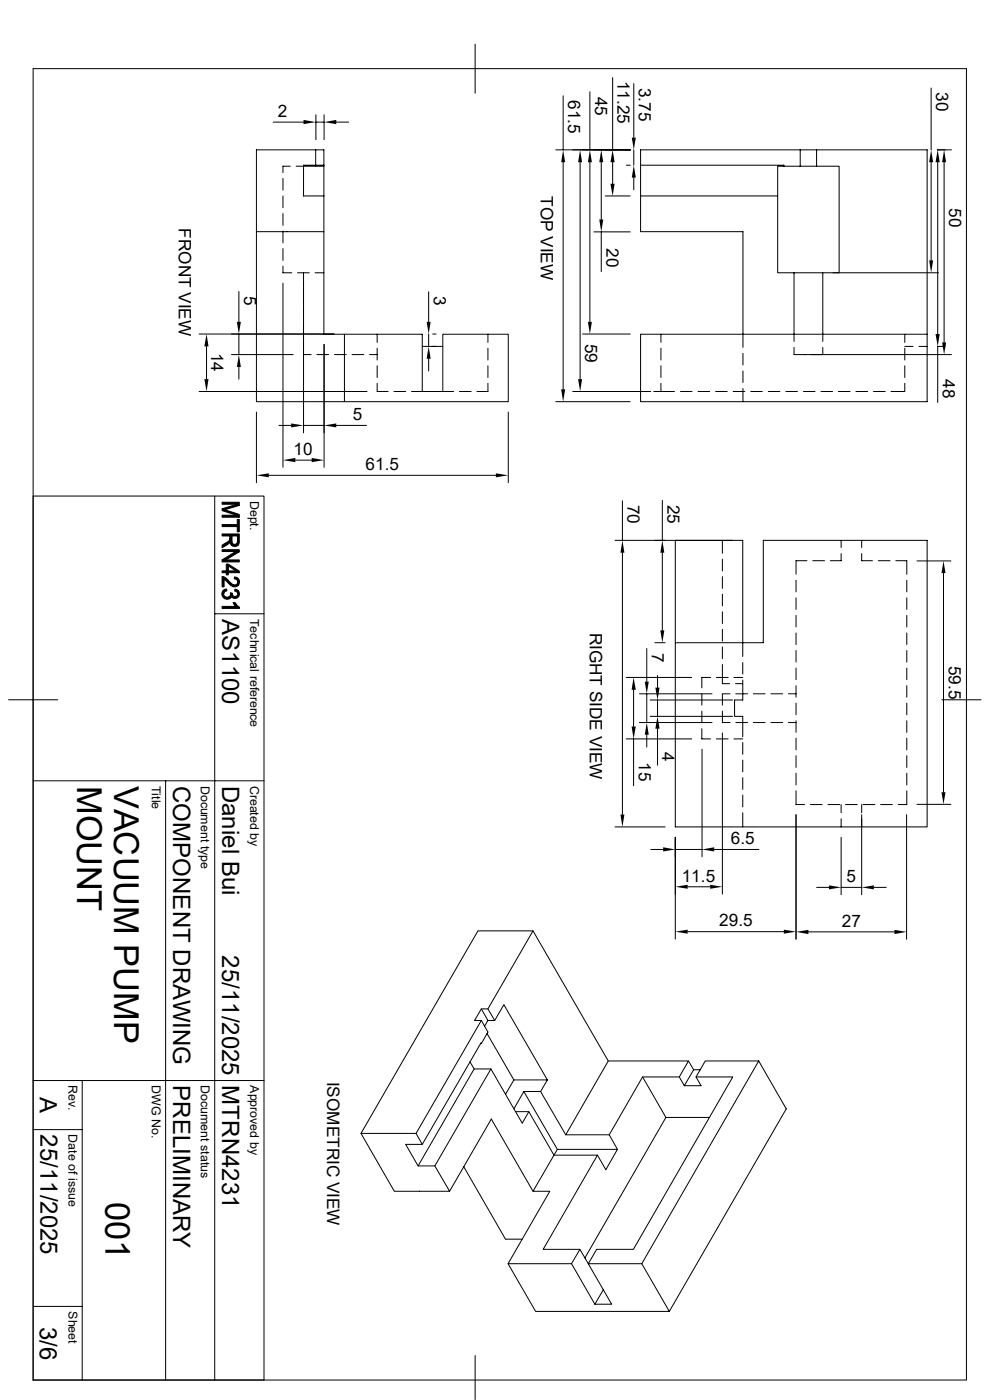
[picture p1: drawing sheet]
<svg xmlns="http://www.w3.org/2000/svg" width="210mm" height="297mm" viewBox="0 0 210 297" stroke-linecap="round" stroke-linejoin="round" font-family="sans-serif">
<g fill="none" stroke="#000" stroke-width=".21">
<path d="M7 14.6h198v278.2h-198zM100.8 9.4v10.4M125.1 19.5v12.3M130 16.5v15.3M134.5 17.7v11.5M197.5 18.7v13.1M58 25.9h6.4M60 37.8v2.5M61.6 35.3h-1.6v1.3M62.8 35.3h5.9M67 31.8v3.5M67 24.3v5.3"/>
<path d="M67 25.9h1.7M68.7 35.1v-3.3h-14.3v17.3h14.3v-7.5M68.7 35.1v6.5M68.7 35.1h-4.3v6.5h4.3M68.7 24.3v5.3M71.3 25.9h2.7M117.9 31.8h15.8M119.5 20.3v11.5M119.5 34.4v48.2M123.1 34.4v46M125.1 34.4v33.9M127.6 34.4v12.2"/>
<path d="M130 34.4v4.6M132.9 35.1h.8M134.5 31.8v3.3M134.5 37.7v2.6M135.9 35.1h30.4v.2h3.5M166.3 35.3h-1.3v6.3M169.8 31.8v3.5M173.2 31.8v3.5h-3.4M173.2 35.3h4.8v22.6h-3.5M197.5 34.4v20.8M198.9 31.8h2.9M198.9 34.4v36.5"/>
<path d="M200.3 34.4v38.2M54.4 49.1v36.1h18.7M60 41.6v2.5M60 45.3v2.5M60 49v2.5M60 52.7v2.5M60 56.5v1.4h1.9M63.1 57.9h2.5M64.4 57.9v33.9M66.8 57.9h1.9M68.7 49.1v21.8h20.9v12.2h4.3v-12.2h13.9v14.3h-34.7v-14.3M126 49.2h7.7"/>
<path d="M127.6 49.2v8.4M128.4 41.6h5.3M135.9 41.6v-9.8h60.8v53.4h-60.8v-14.3h60.8M165 41.6h-29.1v7.5h21.7v24.6M165 41.6v16.3h3.4M168.4 57.9h6.1v14.5M168.4 57.9v14.5M176.7 57.9h22.4M43.8 73.5v6.9M49.1 75.2h13.1M50.7 61.8v6.5M50.7 70.9v4.3"/>
<path d="M50.7 77.9v2.5M60 60.1v39M64.4 75.2h1.6M67.2 75.2h2.5M68.7 73.1v26M70.9 70.9h-28.7M71 75.2h2.4M74.7 75.2h2.5M78.4 75.2h1.6M80 70.9v1.7M80 73.9v2.5M80 77.6v2.5"/>
<path d="M89.6 73.5h4.3M90.9 61.9v6.4M90.9 70.9v2.6M90.9 76.1v2.6M91.8 70.9h.7M103.5 70.9v1.7M103.5 73.9v2.5M103.5 77.6v2.5M123.6 70.9h10.1M140.2 70.9v1.7M140.2 73.9v2.5M140.2 77.6v2.5"/>
<path d="M157.6 75v2.4M157.6 78.7v2.5M168.4 73.7v1.5h33.4M174.5 73.7v1.5M191.9 73.5h1.8M191.9 70.9v1.7M191.9 73.9v2.5M191.9 77.6v2.5M194.9 73.5h1.8M198.9 73.5h1.6M198.9 73.5v11.9M42.2 83.1h35.7"/>
<path d="M54.4 87.4v15M59.2 90.3h2.6M62.7 97.6h3.4M64.4 90.3h4.3M71.3 90.3h6.5M80 81.3v1.8h2.3M83.6 83.1h2.5M87.3 83.1h2.3M93.9 83.1h2.3M97.5 83.1h2.4M103.5 81.3v1.8h-2.3M107.8 87.4v15"/>
<path d="M117.9 85.2h15.8M121.5 83.1h16.5M138.7 83.1h4.4M140.2 81.3v1.8M144.4 83.1h2.4M148.1 83.1h2.4M151.8 83.1h2.5M155.5 83.1h2.5M157.6 82.4v2.8M159.3 83.1h2.4M163 83.1h2.4M166.7 83.1h2.5"/>
<path d="M170.4 83.1h2.5M174.2 83.1h2.4M177.8 83.1h2.5M181.6 83.1h2.5M185.3 83.1h2.5M191.9 81.3v1.8h-2.9M7 105.2h49v187.6h-49M45.6 105.2v187.6M57 100.8h48.2M130.5 114.6h24.9M132 106.3v8.3M132 117.3v55.5"/>
<path d="M140.5 106.2v8.4M140.5 117.3v16.4M153.2 114.6v2.8M153.2 118.6v2.5M161.9 114.6h34.8v60.8h-53.4v-39h18.6zM171.2 119h-2.3v2.8M172.4 119h2.5M178.4 114.6v1.6M178.4 117.4v1.6h-2.3M182.8 114.6v1.6M182.8 117.4v1.6h2.3M186.3 119h2.5"/>
<path d="M190 119h2.4v2.8M194.5 119h7.2M45.6 130.2h10.4M137.2 137.6v7M138.9 136.4h2.2M143.3 136.4v-21.8h14.3v24.7M153.2 122.3v2.5M153.2 126.1v2.5M153.2 129.8v2.5M153.2 133.5v2.5M153.2 137.2v2.5M168.9 123.1v2.5"/>
<path d="M168.9 126.8v2.5M168.9 130.6v2.4M168.9 134.3v2.4M168.9 138v2.5M192.4 123.1v2.5M192.4 126.8v2.5M192.4 130.6v2.4M192.4 134.3v2.4M192.4 138v2.5M200.2 121.6v46.5M1.8 148.5h10.4M132.8 156.8h13.9"/>
<path d="M132.8 143.7h13.9M134.4 146.3v7.8M134.4 156.8v9.9M135.6 147.2h15.4M135.6 153.3h15.4M137.2 147.2v6.1M137.2 155.9v2.6M137.9 148.5h17.5M137.9 152h17.5M139.5 143.3v2.6M139.5 148.5v3.5M139.5 154.6v7.7"/>
<path d="M148.9 147.2v2.4M148.9 150.9v2.4M148.9 154.6v2.2h1.8M148.9 159v22.8M150.7 143.7h-1.8v2.2M152 156.8h2.5M152 143.7h2.5M153.2 155.5v34.2M153.2 141v4h1.6M153.2 150.9v2.4h1.7M154.9 147.2h-1.7v2.4M155.7 156.8h1.9"/>
<path d="M155.7 143.7h1.9M156 145h1.6M156.1 147.2h2.5M156.1 153.3h2.5M157.6 144.3v4.2h-1.8v3.5h1.8v4.3M157.6 140.5v2.5M157.6 157.5v2.5M159.8 147.2h2.5M159.8 153.3h2.5M163.5 147.2h2.5M163.5 153.3h2.5M167.3 147.2h1.6"/>
<path d="M167.3 153.3h1.6M168.9 141.7v2.5M168.9 145.5v2.4M168.9 149.2v2.4M168.9 152.9v2.5M168.9 156.6v2.5M192.4 141.7v2.5M192.4 145.5v2.4M192.4 149.2v2.4M192.4 152.9v2.5M192.4 156.6v2.5M199.8 148.5h8.3"/>
<path d="M7 165.7h49M35.1 165.7v127.1M130.5 175.4h10.6M143.3 177.6v21.6M157.6 161.2v2.5M157.6 165v2.5M157.6 168.7v2.5M157.6 172.4v3M168.9 172.8v26.5M168.9 167.8v2.9h1.8M168.9 160.3v2.5M168.9 164v2.5"/>
<path d="M171.9 170.7h2.5M175.6 170.7h2.5M178.4 170.7v1.7M178.4 173.7v1.7M178.4 177.6v12.2M179.4 170.7h2.5M182.8 170.7v1.7M182.8 172.8v17M183.1 170.7h2.5M186.8 170.7h2.5M192.3 172.8v26.5M192.4 160.3v2.5"/>
<path d="M192.4 164v2.5M192.4 167.8v2.9h-1.9M194.5 170.6h7.2M101.4 197.5h11.7l-9.6 16.5h-1.4l-1.4 2.5h1.4l-13.8 24h-11.7zM113.1 197.5l15.9 27.6M138 180.2h2.7M143.3 180.2h5.6M145.9 188.1h4.8M145.9 197.7h20.4M151.5 180.2h9.5M171.5 197.7h18.2M173.2 188.3h2.7"/>
<path d="M178.4 188.3h4.4M185.4 188.3h2.6M102.1 214l1.4 2.5-.7 1.2M102.1 216.5l1.4 2.4-13.9 23.9h-3.5l2.6 4.6M103.3 219.3l5.7 9.8-1.8 3.1M103.5 214l1.4 2.5h-1.4M104.9 216.5l2-3.4 9.2 16-1.4 2.5M7 239.6h10.4M7 229.2h49M17.4 229.2v63.6M99.7 225.3l.9 1.5M100.6 226.8h3.5l-11.9 20.6h-3.5z"/>
<path d="M101.9 221.4h.2M104.1 226.8l6.7 11.5 1.4-2.5M109 235.2l2.1-3.6 7.1 12.2M109 229.1h7.1M109.3 235.8h2.9l5.3 9.3 .7-1.3M111.1 231.6h3.6l5.3 9.1M129 225.1h17l-1.9 3.4h-7.8l-7.1 12.2h-9.2zM136.3 228.5l5 8.6h9.2M141.3 237.1l-17.2 29.8M144.1 228.5l1.1 1.8M146 225.1l1.2 1.8M148.5 226.9h-1.3l-2 3.4h3.5l-1-1.8"/>
<path d="M161 225.1h-11.4l-1.9 3.4h7.7l-21 36.5h-7.8l-1.8 3.1-1.8-3.1M161 225.1l5.8 10.1-24.8 43M161 225.1l-24.9 43M76.6 240.5l7.1 12.2h11.7l-3.2-5.3M88.3 240.5l1.3 2.3M95.4 252.7l8.8-15.3 8.9 15.3M98.4 247.5l8.8 15.4h3.6M117.5 245.1h9.2l-11.5 19.9h7.8l-1.8 3.1h-13.4l8.8-15.4h-3.5zM118.2 243.8h12.8l-2.5 4.4-1.8-3.1M129.2 240.7l1.8 3.1M7 277.2h10.4M107.8 268.1l5.8 10.1h28.4l-5.9-10.1h-11.3l5 8.6h-3.6l-5-8.6"/>
<path d="M128 273.6l-1.8 3.1M100.8 287.6v9.3"/>
</g>
<g fill="#000" stroke="#000" stroke-width=".21">
<path d="M47.1 115.7l.8-.5a1.1 1.1 0 0 0 .9-1v.8l-.2 .3-1.5 .9z" fill-rule="evenodd"/>
<path d="M49.1 113.7v.9a.63 .63 0 0 0 .6 .9 .63 .63 0 0 0 .7-.7v1l-.4 .1-.8-.1z" fill-rule="evenodd"/>
<path d="M47.1 109.3h3.1l.6 .4h-3.7z" fill-rule="evenodd"/>
<path d="M47.1 106.6h3.7v.6l-.6-.2h-3.1z" fill-rule="evenodd"/>
<path d="M47.1 118.8h3.7v.4h-3.7z" fill-rule="evenodd"/>
<path d="M47.1 116.6h3.7v.5l-3.7-.1z" fill-rule="evenodd"/>
<path d="M47.1 118.8l2.9-1.8 .8 .1-2.9 1.7z" fill-rule="evenodd"/>
<path d="M47.1 108l3.7 1.1v.6l-.6-.4-3.1-1z" fill-rule="evenodd"/>
<path d="M47.1 107.9l3.1-.9 .6 .2-3.1 1z" fill-rule="evenodd"/>
<path d="M47.1 111.3h3.2v-1.1h.5v2.6h-.5v-1.1h-3.2z" fill-rule="evenodd"/>
<path d="M47.1 113.3h3.7v1.8l-.3 .6-.1-2h-1.3v2l-.3-.6v-1.4h-1.7z" fill-rule="evenodd"/>
<path d="M47.5 125.1l.6-.1v.3l-.4 .2-.2 .5z" fill-rule="evenodd"/>
<path d="M47.2 125.4l.2-.2 .1 .8a.72 .72 0 0 0 .7 .7 .72 .72 0 0 0 .7-.7v.8a1.12 1.12 0 0 1-1.4 .1 1.12 1.12 0 0 1-.3-1.5z" fill-rule="evenodd"/>
<path d="M48.9 125.8h.3v.9l-.1-.2-.2 .3z" fill-rule="evenodd"/>
<path d="M49.4 127.8h.5l.1 .3v.6z" fill-rule="evenodd"/>
<path d="M47.1 122.3l.6 .2 .9 .9a1.23 1.23 0 0 0 1.7 .5l.1-.5v.9a1.82 1.82 0 0 1-2.3-1l-.6-.4v1.6h-.4z" fill-rule="evenodd"/>
<path d="M49.8 125l.7 .3-.1 .7-.2-.4-.4-.2z" fill-rule="evenodd"/>
<path d="M48.4 120.1v1h1.6l.8 .4h-2.4z" fill-rule="evenodd"/>
<path d="M48 119.7h.4l2.4 1.5v.3l-2.4-1.4v1.9h-.4v-.5h-.9v-.4h.9z" fill-rule="evenodd"/>
<path d="M49.7 122.4a1.07 1.07 0 0 1 1.1 .7 1.07 1.07 0 0 1-.4 1.2v-1.1l-.2-.3-.5-.1z" fill-rule="evenodd"/>
<path d="M49.2 125.9a.6 .6 0 0 0 .6 .6 .6 .6 0 0 0 .6-.5l.1-.7a.95 .95 0 0 1 .1 1.3 .95 .95 0 0 1-1.4 .1z" fill-rule="evenodd"/>
<path d="M47.1 128.7h2.9v-.6l.8 .7v.3h-3.7z" fill-rule="evenodd"/>
</g>
<g fill="#000">
<path d="M64.4 25.4l2.6 .5-2.6 .4zM68.7 25.9l2.6-.5v.9zM119.5 31.8l.4 2.6h-.9zM123.1 31.8l.4 2.6h-.9zM125.1 31.8l.5 2.6h-.9zM127.6 31.8l.4 2.6h-.9zM129.5 39h.9l-.4 2.6zM130 31.8l.4 2.6h-.9zM134.5 35.1l.4 2.6h-.9zM134 29.2h.9l-.4 2.6zM197.5 31.8l.5 2.6h-.9zM198.9 31.8l.4 2.6h-.8z"/>
<path d="M200.3 31.8l.4 2.6h-.8zM127.1 46.6h.9l-.4 2.6zM197.1 55.2h.9l-.5 2.7zM43.8 70.9l.4 2.6h-.9zM50.7 75.2l.4 2.7h-.9zM50.2 68.3h.9l-.4 2.6zM90.9 73.5l.5 2.6h-.9zM90.5 68.3h.9l-.5 2.6zM124.7 68.3h.9l-.5 2.6zM198.5 70.9h.8l-.4 2.6zM199.9 72.6h.8l-.4 2.6zM43.3 80.4h.9l-.4 2.7z"/>
<path d="M61.8 89.8l2.6 .5-2.6 .4zM60 97.6l2.7-.4v.8zM66.1 97.2l2.6 .4-2.6 .4zM68.7 90.3l2.6-.5v.9zM119 82.6h.9l-.4 2.6zM122.6 80.4h.9l-.4 2.7zM54.4 100.8l2.6-.4v.9zM105.2 100.4l2.6 .4-2.6 .5zM132 114.6l.5 2.7h-.9zM140.5 114.6l.4 2.7h-.8zM140.1 133.7h.8l-.4 2.7zM200.2 119l.4 2.6h-.9z"/>
<path d="M134.4 143.7l.5 2.6h-.9zM134 154.1h.9l-.5 2.7zM137.2 153.3l.4 2.6h-.8zM136.8 144.6h.8l-.4 2.6zM139 145.9h.9l-.4 2.6zM139.5 152l.4 2.6h-.9zM131.6 172.8h.9l-.5 2.6zM140.7 179.7l2.6 .5-2.6 .4zM148.9 180.2l2.6-.5v.9zM199.7 168.1h.9l-.4 2.5zM143.3 188.1l2.6-.4v.9zM143.3 197.7l2.6-.5v.9z"/>
<path d="M150.7 187.7l2.5 .4-2.5 .5zM166.3 197.2l2.6 .5-2.6 .4zM168.9 197.7l2.6-.4v.9zM175.9 187.8l2.5 .5-2.5 .4zM182.8 188.3l2.6-.5v.9zM189.7 197.3l2.6 .4-2.6 .5z"/>
</g>
<g font-size="7.3">
<text x="16.4" y="166.7" transform="rotate(90 16.4 166.7)">MOUNT</text>
<text x="24.2" y="166.7" transform="rotate(90 24.2 166.7)">VACUUM PUMP</text>
<text x="22.4" y="254.9" transform="rotate(90 22.4 254.9)">001</text>
</g>
<g font-size="5.1">
<text x="47.1" y="131.3" transform="rotate(90 47.1 131.3)">AS1100</text>
<text x="36.7" y="166.7" transform="rotate(90 36.7 166.7)">COMPONENT DRAWING</text>
<text x="47.1" y="166.7" transform="rotate(90 47.1 166.7)">Daniel Bui</text>
<text x="47.1" y="202.7" transform="rotate(90 47.1 202.7)">25/11/2025</text>
<text x="8.4" y="232.8" transform="rotate(90 8.4 232.8)">A</text>
<text x="36.7" y="230.3" transform="rotate(90 36.7 230.3)">PRELIMINARY</text>
<text x="47.1" y="230.3" transform="rotate(90 47.1 230.3)">MTRN4231</text>
<text x="8.6" y="240.7" transform="rotate(90 8.6 240.7)">25/11/2025</text>
<text x="8.4" y="281.4" transform="rotate(90 8.4 281.4)">3/6</text>
</g>
<g font-size="3.6">
<text x="131" y="17.1" transform="rotate(90 131 17.1)">11.25</text>
<text x="120.6" y="21.2" transform="rotate(90 120.6 21.2)">61.5</text>
<text x="126.2" y="20.5" transform="rotate(90 126.2 20.5)">45</text>
<text x="135.6" y="18.6" transform="rotate(90 135.6 18.6)">3.75</text>
<text x="198.6" y="19.6" transform="rotate(90 198.6 19.6)">30</text>
<text x="58.9" y="24.8">2</text>
<text x="114.8" y="41.6" transform="rotate(90 114.8 41.6)">TOP VIEW</text>
<text x="201.4" y="44.2" transform="rotate(90 201.4 44.2)">50</text>
<text x="37.9" y="48.5" transform="rotate(90 37.9 48.5)">FRONT VIEW</text>
<text x="128.7" y="52.7" transform="rotate(90 128.7 52.7)">20</text>
<text x="51.8" y="62.7" transform="rotate(90 51.8 62.7)">5</text>
<text x="92" y="62.8" transform="rotate(90 92 62.8)">3</text>
<text x="44.8" y="74.8" transform="rotate(90 44.8 74.8)">14</text>
<text x="124.2" y="72.9" transform="rotate(90 124.2 72.9)">59</text>
<text x="200" y="80.5" transform="rotate(90 200 80.5)">48</text>
<text x="74.8" y="89.2">5</text>
<text x="62.3" y="96.5">10</text>
<text x="77.6" y="99.7">61.5</text>
<text x="133.1" y="107.1" transform="rotate(90 133.1 107.1)">70</text>
<text x="141.6" y="107.1" transform="rotate(90 141.6 107.1)">25</text>
<text x="125.1" y="134.2" transform="rotate(90 125.1 134.2)">RIGHT SIDE VIEW</text>
<text x="138.3" y="138.4" transform="rotate(90 138.3 138.4)">7</text>
<text x="201.3" y="141.3" transform="rotate(90 201.3 141.3)">59.5</text>
<text x="135.5" y="161.8" transform="rotate(90 135.5 161.8)">15</text>
<text x="140.5" y="159.5" transform="rotate(90 140.5 159.5)">4</text>
<text x="155" y="179.1">6.5</text>
<text x="144.6" y="187">11.5</text>
<text x="179.6" y="187.2">5</text>
<text x="152.6" y="196.6">29.5</text>
<text x="178.6" y="196.7">27</text>
<text x="69.4" y="229.4" transform="rotate(90 69.4 229.4)">ISOMETRIC VIEW</text>
</g>
<g font-size="2.6">
<text x="53.1" y="106.3" transform="rotate(90 53.1 106.3)">Dept.</text>
<text x="53.1" y="131.3" transform="rotate(90 53.1 131.3)">Technical reference</text>
<text x="32.2" y="166.7" transform="rotate(90 32.2 166.7)">Title</text>
<text x="42.6" y="166.7" transform="rotate(90 42.6 166.7)">Document type</text>
<text x="53.1" y="166.7" transform="rotate(90 53.1 166.7)">Created by</text>
<text x="14.5" y="230.2" transform="rotate(90 14.5 230.2)">Rev.</text>
<text x="32.2" y="230.2" transform="rotate(90 32.2 230.2)">DWG No.</text>
<text x="42.6" y="230.2" transform="rotate(90 42.6 230.2)">Document status</text>
<text x="53.1" y="230.2" transform="rotate(90 53.1 230.2)">Approved by</text>
<text x="14.5" y="240.7" transform="rotate(90 14.5 240.7)">Date of issue</text>
<text x="14.5" y="278.2" transform="rotate(90 14.5 278.2)">Sheet</text>
</g>
</svg>
